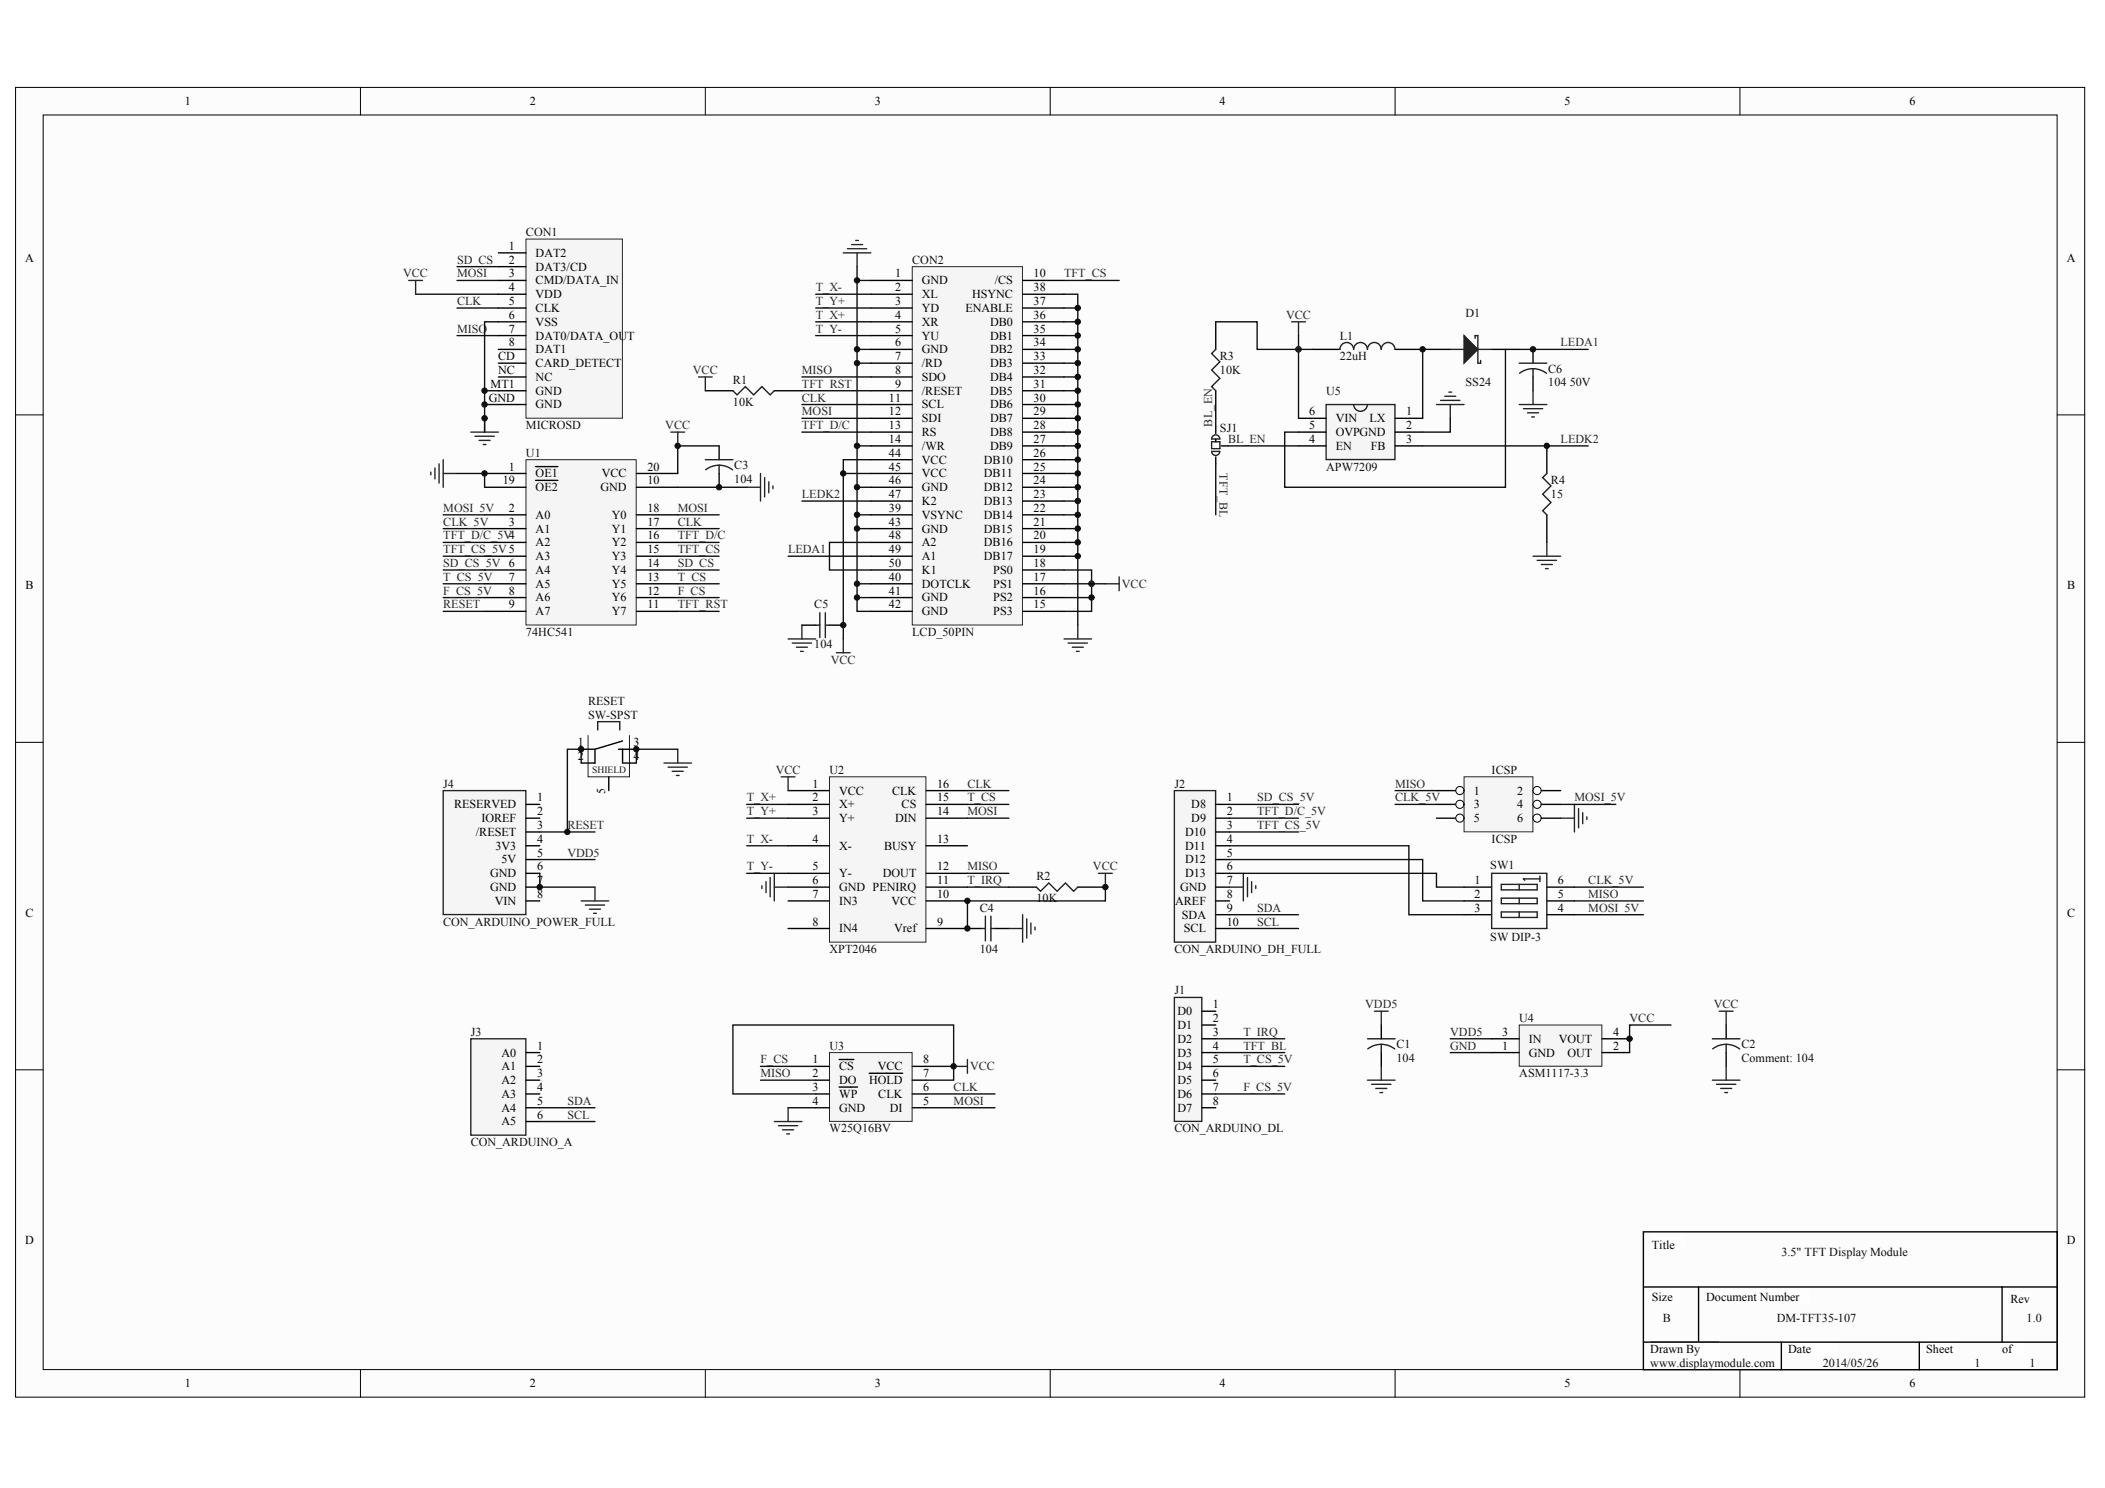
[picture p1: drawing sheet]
<svg xmlns="http://www.w3.org/2000/svg" width="297mm" height="210mm" viewBox="0 0 297 210" stroke-linecap="round" stroke-linejoin="round" font-family="sans-serif">
<g fill="#fcfcfc" stroke="#000" stroke-width=".14">
<path d="M2.2 12.3h292v184.8h-292z"/>
<path d="M6.1 16.2h284.2v177h-284.2z"/>
</g>
<g fill="none" stroke="#000" stroke-width=".14">
<path d="M50.9 12.3v3.9M99.5 12.3v3.9M148.2 12.3v3.9M196.9 12.3v3.9M245.5 12.3v3.9M2.2 58.5h3.9M290.3 58.5h3.9M2.2 104.7h3.9M290.3 104.7h3.9M2.2 150.9h3.9M290.3 150.9h3.9M50.9 193.2v3.9"/>
<path d="M99.5 193.2v3.9M148.2 193.2v3.9M196.9 193.2v3.9M245.5 193.2v3.9"/>
</g>
<g fill="#0e0e0e" stroke="#0e0e0e" stroke-width=".14">
<circle cx="154" cy="82.3" r=".38"/>
<circle cx="183.2" cy="49.3" r=".38"/>
</g>
<path d="M66.4 146.5h7.8v13.6h-7.8z" fill="#f5f5f5" stroke="#262626" stroke-width=".19"/>
<path d="M74.2 148.5h2M74.2 150.4h2M74.2 152.4h2M74.2 154.3h2M74.2 156.3h2M74.2 158.2h2" fill="none" stroke="#000" stroke-width=".19"/>
<path d="M62.5 111.5h11.7v17.5h-11.7z" fill="#f5f5f5" stroke="#262626" stroke-width=".19"/>
<path d="M74.2 117.4h2M74.2 119.3h2M74.2 115.4h2M74.2 113.5h2M74.2 121.3h2M74.2 123.2h2M74.2 125.1h2M74.2 127.1h2" fill="none" stroke="#000" stroke-width=".19"/>
<path d="M165.7 140.7h3.9v17.5h-3.9z" fill="#f5f5f5" stroke="#262626" stroke-width=".19"/>
<path d="M169.6 142.6h2M169.6 144.6h2M169.6 146.5h2M169.6 148.5h2M169.6 150.4h2M169.6 152.4h2M169.6 154.3h2M169.6 156.3h2" fill="none" stroke="#000" stroke-width=".19"/>
<path d="M165.7 111.5h5.8v21.4h-5.8z" fill="#f5f5f5" stroke="#262626" stroke-width=".19"/>
<path d="M171.6 113.5h1.9M171.6 115.4h1.9M171.6 117.4h1.9M171.6 119.3h1.9M171.6 121.3h1.9M171.6 123.2h1.9M171.6 125.1h1.9M171.6 127.1h1.9M171.6 129h1.9M171.6 131h1.9" fill="none" stroke="#000" stroke-width=".19"/>
<path d="M117 109.6h13.7v23.3h-13.7z" fill="#f5f5f5" stroke="#262626" stroke-width=".14"/>
<g fill="none" stroke="#000" stroke-width=".19">
<path d="M111.2 119.3h5.8M111.2 115.4h5.8M111.2 111.5h5.8M111.2 113.5h5.8M130.7 119.3h5.8M130.7 115.4h5.8M130.7 111.5h5.8M130.7 113.5h5.8M111.2 125.1h5.8M111.2 123.2h5.8M111.2 127.1h5.8M111.2 131h5.8"/>
<path d="M130.7 125.1h5.8M130.7 123.2h5.8M130.7 127.1h5.8M130.7 131h5.8"/>
</g>
<path d="M117 148.5h11.7v9.7h-11.7z" fill="#f5f5f5" stroke="#262626" stroke-width=".14"/>
<path d="M115.1 150.4h1.9M115.1 152.4h1.9M115.1 154.3h1.9M115.1 156.3h1.9M118.4 149.5h2.1M118.4 153.3h2.6M122.7 151.4h4.7M128.7 150.4h2M128.7 152.4h2M128.7 154.3h2M128.7 156.3h2" fill="none" stroke="#000" stroke-width=".19"/>
<path d="M214.4 144.6h11.6v5.8h-11.6z" fill="#f5f5f5" stroke="#262626" stroke-width=".14"/>
<path d="M99.5 55.1h3.9M109.3 55.1h3.9M216.3 49.3v1.9M216.3 53.2v1.9M194.9 144.6v1.9M194.9 148.5v1.9M210.5 146.5h3.9M210.5 148.5h3.9M226.1 146.5h3.9M226.1 148.5h3.9M243.6 144.6v1.9M243.6 148.5v1.9" fill="none" stroke="#000" stroke-width=".19"/>
<g fill="none" stroke="#0e0e0e" stroke-width=".19">
<path d="M64.5 37.6h5.8M64.5 39.6h5.8M58.7 41.5h11.6M64.5 43.5h5.8M64.5 47.3h5.8M68.4 55.1h1.9M68.4 57.1h1.9M62.5 72.6h5.9M62.5 74.6h5.9M62.5 76.5h5.9M62.5 78.5h5.9M95.6 72.6h5.9"/>
<path d="M95.6 74.6h5.9M95.6 76.5h5.9M95.6 78.5h5.9M62.5 80.4h5.9M62.5 82.4h5.9M95.6 80.4h5.9M95.6 82.4h5.9M76.2 123.2v1.9h7.8M76.2 121.3h7.8M204.6 146.5h5.9M204.6 148.5h5.9M235.8 144.6h-5.8v3.9"/>
</g>
<g fill="none" stroke="#1c1c1c" stroke-width=".19">
<path d="M103.4 55.1l.6 .6 1.2-1.2 1.1 1.2 1.2-1.2 1.2 1.2 .6-.6M214.4 51.2h3.9M216.3 52a3.1 3.1 0 0 1 1.9 .7M216.3 52a3.1 3.1 0 0 0-1.9 .7M216.3 52v1.2M193 146.5h3.9M194.9 147.3a3.1 3.1 0 0 1 1.9 .7M194.9 147.3a3.1 3.1 0 0 0-1.9 .7M194.9 147.3v1.2M241.6 146.5h3.9M243.6 147.3a3.1 3.1 0 0 1 1.9 .7M243.6 147.3a3.1 3.1 0 0 0-1.9 .7"/>
<path d="M243.6 147.3v1.2"/>
</g>
<g fill="none" stroke="#262626" stroke-width=".19">
<path d="M57.7 39.6h1.9M58.7 39.6v1.9M119 35.7h3.9M119.6 35.1h2.7M120.2 34.5h1.5M120.7 33.9h.4M120.9 35.7v1.9M68.4 59v2M214.4 57.1h3.9M215 57.6h2.7M215.5 58.2h1.6M216.1 58.8h.4"/>
<path d="M216.3 55.1v2M66.4 61h3.9M67 61.5h2.7M67.6 62.1h1.6M68.2 62.7h.4M94.7 61h1.9M95.6 61v1.9M111.2 90.1h3.9M111.8 90.7h2.7M112.4 91.3h1.5M113 91.9h.4M113.2 88.2v1.9"/>
<path d="M150.1 90.1h3.9M150.7 90.7h2.8M151.3 91.3h1.6M151.9 91.9h.4M152.1 88.2v1.9M156 82.4h1.9M157.9 81.4v1.9M93.7 107.6h3.9M94.3 108.2h2.7M94.9 108.8h1.5M95.4 109.4h.4M95.6 105.7v1.9"/>
<path d="M82 127.1h3.9M82.6 127.7h2.7M83.2 128.3h1.5M83.8 128.8h.4M84 125.1v2M193 152.4h3.9M193.6 153h2.7M193.9 142.6h2M194.1 153.5h1.6M194.7 154.1h.4M194.9 142.6v2M194.9 150.4v2"/>
<path d="M241.6 152.4h3.9M242.2 153h2.7M242.6 142.6h2M242.8 153.5h1.6M243.4 154.1h.4M243.6 142.6v2M243.6 150.4v2"/>
</g>
<path d="M74.2 64.8h15.6v23.4h-15.6z" fill="#f5f5f5" stroke="#262626" stroke-width=".14"/>
<g fill="none" stroke="#000" stroke-width=".19">
<path d="M68.4 66.8h5.8M68.4 72.6h5.8M68.4 74.6h5.8M68.4 76.5h5.8M68.4 78.5h5.8M68.4 68.7h5.8M75.6 65.8h3.1M75.6 67.8h3.1M89.8 66.8h5.8M89.8 72.6h5.8M89.8 74.6h5.8M89.8 76.5h5.8"/>
<path d="M89.8 78.5h5.8M89.8 68.7h5.8M101.5 62.9v1.9M101.5 66.8v1.9M68.4 80.4h5.8M68.4 82.4h5.8M68.4 84.3h5.8M68.4 86.2h5.8M89.8 80.4h5.8M89.8 82.4h5.8M89.8 84.3h5.8M89.8 86.2h5.8"/>
<path d="M136.5 131h2M140.4 131h2M142.4 125.1h3.8M152.1 125.1h3.9"/>
</g>
<g fill="none" stroke="#262626" stroke-width=".19">
<path d="M60.8 66.6v.4M61.4 66v1.6M62 65.4v2.8M62.5 64.8v3.9M62.5 66.8h2M105.4 68.7h1.9M107.3 66.8v3.9M107.9 67.4v2.7M108.5 68v1.5M109.1 68.5v.4M216.3 78.5h3.9M216.9 79h2.7"/>
<path d="M217.5 79.6h1.6M218.3 76.5v2M218.1 80.2h.4M110.2 109.6h2M111.2 109.6v1.9M107.5 124.9v.4M108.1 124.4v1.5M108.7 123.8v2.7M109.3 123.2v3.9M109.3 125.1h1.9M142.4 131h1.9M144.3 129v3.9"/>
<path d="M144.9 129.6v2.7M145.5 130.2v1.6M146.1 130.8v.4M155 123.2h2M156 123.2v1.9M109.3 158.2h3.9M109.8 158.8h2.8M110.4 159.4h1.6M111 160h.4M111.2 156.3v1.9M134.6 150.4h1.9M136.5 149.5v1.9"/>
</g>
<g fill="none" stroke="#0e0e0e" stroke-width=".19">
<path d="M64.5 66.8h3.9v1.9M101.5 62.9h-5.9v3.9M62.5 84.3h5.9M95.6 84.3h5.9M105.4 115.4h5.8M105.4 113.5h5.8M105.4 119.3h5.8M136.5 115.4h5.9M136.5 113.5h5.9M136.5 111.5h5.9M173.5 117.4h9.7M173.5 115.4h9.7"/>
<path d="M173.5 113.5h9.7M105.4 123.2h5.8M136.5 123.2h5.9M136.5 125.1h5.9M173.5 129h9.7M173.5 131h9.7M76.2 158.2h7.8M76.2 156.3h7.8M107.3 150.4h7.8M107.3 152.4h7.8M111.2 156.3h3.9M130.7 156.3h9.7"/>
<path d="M130.7 150.4h3.9M130.7 154.3h9.7M171.6 150.4h9.7M171.6 154.3h9.7"/>
</g>
<path d="M99.5 64.8h3.9M101.5 65.6a3.1 3.1 0 0 1 1.9 .7M101.5 65.6a3.1 3.1 0 0 0-1.9 .7M101.5 65.6v1.2M138.5 131h.5M139 129.2v3.5M139.8 131h.6M139.8 129.2v3.5M146.2 125.1l.6 .6 1.2-1.1 1.2 1.1 1.1-1.1 1.2 1.1 .6-.6" fill="none" stroke="#1c1c1c" stroke-width=".19"/>
<path d="M206.6 109.6h9.7v7.7h-9.7z" fill="#f5f5f5" stroke="#262626" stroke-width=".14"/>
<path d="M202.7 111.5h3.9" fill="none" stroke="#000" stroke-width=".19"/>
<circle cx="206" cy="111.5" r=".57" fill="#fcfcfc" stroke="#000" stroke-width=".14"/>
<path d="M216.3 111.5h3.9" fill="none" stroke="#000" stroke-width=".19"/>
<circle cx="216.9" cy="111.5" r=".57" fill="#fcfcfc" stroke="#000" stroke-width=".14"/>
<path d="M202.7 113.5h3.9" fill="none" stroke="#000" stroke-width=".19"/>
<circle cx="206" cy="113.5" r=".57" fill="#fcfcfc" stroke="#000" stroke-width=".14"/>
<path d="M216.3 113.5h3.9" fill="none" stroke="#000" stroke-width=".19"/>
<circle cx="216.9" cy="113.5" r=".57" fill="#fcfcfc" stroke="#000" stroke-width=".14"/>
<path d="M202.7 115.4h3.9" fill="none" stroke="#000" stroke-width=".19"/>
<circle cx="206" cy="115.4" r=".57" fill="#fcfcfc" stroke="#000" stroke-width=".14"/>
<path d="M216.3 115.4h3.9" fill="none" stroke="#000" stroke-width=".19"/>
<circle cx="216.9" cy="115.4" r=".57" fill="#fcfcfc" stroke="#000" stroke-width=".14"/>
<path d="M62.5 86.2h5.9M95.6 86.2h5.9M76.2 117.4h7.8M222.2 125.1h9.7M222.2 127.1h9.7M222.2 129h9.7M171.6 146.5h9.7" fill="none" stroke="#0e0e0e" stroke-width=".19"/>
<path d="M218.3 62.9v3.9M218.3 72.6v3.9M113.2 88.2h1.9M117 88.2h2M82 105.7h2M84 105.7v1.9h-2M85.9 109.6v1.9M87.3 105.7h2.5M87.8 105.7v1.9h2M87.8 104.5l-3.8 1.2" fill="none" stroke="#000" stroke-width=".19"/>
<path d="M218.3 66.8l-.6 .6 1.2 1.1-1.2 1.2 1.2 1.2-1.2 1.1 .6 .6M115.1 88.2h.6M115.7 86.4v3.5M116.5 88.2h.5M116.5 86.4v3.5M84.3 103v-1.2h3.2v1.2" fill="none" stroke="#1c1c1c" stroke-width=".19"/>
<path d="M118 92.1h2M119 90.1v2" fill="none" stroke="#262626" stroke-width=".19"/>
<path d="M83 103.7v5.9h5.8v-5.9" fill="none" stroke="#1c1c1c" stroke-width=".14"/>
<path d="M74.2 33.7h13.6v25.3h-13.6z" fill="#f5f5f5" stroke="#262626" stroke-width=".14"/>
<g fill="none" stroke="#000" stroke-width=".19">
<path d="M70.3 35.7h3.9M70.3 37.6h3.9M70.3 39.6h3.9M70.3 41.5h3.9M70.3 43.5h3.9M70.3 45.4h3.9M70.3 47.3h3.9M70.3 49.3h3.9M70.3 51.2h3.9M70.3 55.1h3.9M70.3 53.2h3.9M70.3 57.1h3.9"/>
<path d="M206.6 125.1h3.9M206.6 127.1h3.9M206.6 129h3.9M218.3 125.1h3.9M218.3 127.1h3.9M218.3 129h3.9"/>
</g>
<path d="M98.6 53.2h1.9M99.5 53.2v1.9M220.2 115.4h2M222.2 113.5v3.9M222.8 114.1v2.7M223.3 114.6v1.6M223.9 115.2v.4M173.5 125.1h1.9M175.4 123.2v3.9M176 123.8v2.7M176.6 124.4v1.5M177.2 124.9v.4" fill="none" stroke="#262626" stroke-width=".19"/>
<path d="M210.5 123.2h7.8v7.8h-7.8zM211.9 124.8h5v.7h-5zM211.9 126.7h5v.8h-5zM211.9 128.6h5v.8h-5zM214.4 124.8v.7M214.4 126.7v.8M214.4 128.6v.8M217.3 124h-2.3l.2 .2M217.3 123.6v.8" fill="none" stroke="#1c1c1c" stroke-width=".19"/>
<g fill="none" stroke="#0e0e0e" stroke-width=".19">
<path d="M150.1 39.6h7.8M113.2 53.2h9.7M113.2 57.1h9.7M113.2 59h9.7M113.2 55.1h9.7M120.9 49.3h2M120.9 51.2h2M150.1 41.5h2v46.7M150.1 49.3h2M150.1 51.2h2M150.1 53.2h2M150.1 57.1h2"/>
<path d="M150.1 59h2M150.1 55.1h2M150.1 43.5h2M150.1 45.4h2M150.1 47.3h2M113.2 61h9.7M113.2 70.7h9.7M119 66.8h3.9M120.9 68.7h2M120.9 74.6h2M120.9 62.9h2M120.9 72.6h2"/>
<path d="M122.9 64.8h-3.9v25.3M150.1 68.7h2M150.1 74.6h2M150.1 62.9h2M150.1 72.6h2M150.1 61h2M150.1 66.8h2M150.1 70.7h2M150.1 64.8h2M150.1 76.5h2M150.1 78.5h2M120.9 84.3h2"/>
<path d="M120.9 82.4h2M150.1 80.4h3.9v5.8h-3.9M150.1 84.3h3.9M196.9 111.5h5.8"/>
</g>
<path d="M187.1 57.1h9.7v7.7h-9.7z" fill="#f5f5f5" stroke="#262626" stroke-width=".19"/>
<g fill="none" stroke="#000" stroke-width=".19">
<path d="M171.6 45.4v3.9M171.6 55.1v3.9M183.2 59h3.9M185.2 49.3h3.9M196.9 59h3.9M196.9 49.3h7.7M210.5 49.3h3.9M171.6 60.2v1M171.6 61.9v.4M171.6 64.5v.9M172.3 62.9h1M183.2 61h3.9"/>
<path d="M183.2 62.9h3.9M196.9 61h3.9M196.9 62.9h3.9"/>
</g>
<path d="M171.6 49.3l-.6 .6 1.1 1.1-1.1 1.2 1.1 1.2-1.1 1.1 .6 .6M191 49.3a.96 .96 0 0 0-1-1 .96 .96 0 0 0-.9 1M192.9 57.1a.96 .96 0 0 1-.9 .9 .96 .96 0 0 1-1-.9M192.9 49.3a.96 .96 0 0 0-.9-1 .96 .96 0 0 0-1 1M196.8 49.3a.97 .97 0 0 0-.9-1 .97 .97 0 0 0-1 1 .96 .96 0 0 0-1-1 .96 .96 0 0 0-.9 1M204.6 49.3h2M208.2 47.7v-.4h.3v3.9h.4v-.4M208.5 49.3h2M171 62.3h1.1v1h-1.1zM172.1 61.9a.57 .57 0 0 0-.6-.6 .57 .57 0 0 0-.5 .6h1.1M172.1 63.7a.57 .57 0 0 1-.6 .5 .57 .57 0 0 1-.5-.5h1.1" fill="none" stroke="#1c1c1c" stroke-width=".19"/>
<path d="M182.3 45.4h1.9M183.2 45.4v1.9M202.7 57.1h3.9M203.3 56.5h2.7M203.9 55.9h1.5M204.5 55.3h.3M204.6 57.1v1.9" fill="none" stroke="#262626" stroke-width=".19"/>
<path d="M171.6 59v1.2M183.2 47.3v11.7M200.8 49.3v9.7M204.6 59v2h-3.8M212.4 49.3v19.4h-31.1v-7.7h1.9M214.4 49.3h9.7M171.6 65.4v7.2M200.8 62.9h23.3M171.6 148.5h9.7" fill="none" stroke="#0e0e0e" stroke-width=".19"/>
<path d="M206.6 47.3l1.9 2-1.9 1.9z" fill="#1c1c1c" stroke="#1c1c1c" stroke-width=".19"/>
<g fill="#262626" stroke="#262626" stroke-width=".14">
<circle cx="154" cy="82.3" r=".38"/>
<circle cx="183.2" cy="49.3" r=".38"/>
</g>
<path d="M128.7 37.6h15.6v50.6h-15.6z" fill="#f5f5f5" stroke="#262626" stroke-width=".14"/>
<g fill="none" stroke="#000" stroke-width=".19">
<path d="M122.9 39.6h5.8M144.3 39.6h5.8M122.9 47.3h5.8M122.9 45.4h5.8M122.9 43.5h5.8M122.9 41.5h5.8M122.9 49.3h5.8M122.9 51.2h5.8M122.9 53.2h5.8M122.9 55.1h5.8M122.9 57.1h5.8M122.9 59h5.8"/>
<path d="M144.3 47.3h5.8M144.3 45.4h5.8M144.3 43.5h5.8M144.3 41.5h5.8M144.3 49.3h5.8M144.3 51.2h5.8M144.3 53.2h5.8M144.3 55.1h5.8M144.3 57.1h5.8M144.3 59h5.8M122.9 61h5.8M122.9 62.9h5.8"/>
<path d="M122.9 78.5h5.8M122.9 76.5h5.8M122.9 74.6h5.8M122.9 72.6h5.8M122.9 70.7h5.8M122.9 68.7h5.8M122.9 66.8h5.8M122.9 64.8h5.8M144.3 61h5.8M144.3 62.9h5.8M144.3 78.5h5.8M144.3 76.5h5.8"/>
<path d="M144.3 74.6h5.8M144.3 72.6h5.8M144.3 70.7h5.8M144.3 68.7h5.8M144.3 66.8h5.8M144.3 64.8h5.8M122.9 86.2h5.8M122.9 84.3h5.8M122.9 82.4h5.8M122.9 80.4h5.8M144.3 86.2h5.8M144.3 84.3h5.8"/>
<path d="M144.3 82.4h5.8M144.3 80.4h5.8M231.9 173.8h58.4v19.4h-58.4zM231.9 181.5h58.4M231.9 189.3h58.4M239.7 181.5v7.8M251.4 189.3v3.9M270.8 189.3v3.9M282.5 181.5v7.8"/>
</g>
<g fill="none" stroke="#0e0e0e" stroke-width=".19">
<path d="M120.9 37.6v48.6h2M120.9 39.6h2M70.3 45.4h-1.9v15.6M115.1 41.5h7.8M115.1 43.5h7.8M115.1 45.4h7.8M115.1 47.3h7.8M171.6 45.4h5.8v3.9h7.8M95.6 68.7h9.8M111.2 78.5h11.7M122.9 76.5h-5.9v3.9h5.9M173.3 62.9h9.9"/>
<path d="M150.1 82.4h5.9M82 107.6v-1.9h-1.9v11.7M95.6 105.7h-5.8v1.9M173.5 119.3h25.3v9.7h7.8M196.9 113.5h5.8M220.2 113.5h7.8M156 125.1v2h-19.5v3.9M173.5 123.2h29.2v1.9h3.9M173.5 121.3h27.3v5.8h5.8M130.7 152.4h3.9v-7.8h-31.2v9.7h11.7"/>
</g>
<g fill="#fefefe" stroke="#fefefe" stroke-width=".14">
<path d="M233.1 174.6h4.6v1.6h-4.6z"/>
<path d="M233.1 181.9h3.9v2h-3.9z"/>
<path d="M240.8 182h14.5v1.9h-14.5z"/>
<path d="M283.7 182.3h3v1.6h-3z"/>
<path d="M252.3 189.3h6.8v2h-6.8z"/>
<path d="M271.8 189.3h4.5v2h-4.5z"/>
<path d="M282.5 189.4h3.1v1.9h-3.1z"/>
<path d="M232.9 189.3h9.7v3.3h-9.7z"/>
</g>
<g fill="#0e0e0e" stroke="#0e0e0e" stroke-width=".14">
<circle cx="68.4" cy="66.8" r=".38"/>
<circle cx="68.4" cy="59" r=".38"/>
<circle cx="68.4" cy="57.1" r=".38"/>
<circle cx="68.4" cy="55.1" r=".38"/>
<circle cx="76.2" cy="125.1" r=".38"/>
<circle cx="80.1" cy="117.4" r=".38"/>
<circle cx="82" cy="105.7" r=".38"/>
<circle cx="89.8" cy="105.7" r=".38"/>
<circle cx="95.6" cy="62.9" r=".38"/>
<circle cx="101.5" cy="68.7" r=".38"/>
<circle cx="119" cy="88.2" r=".38"/>
<circle cx="119" cy="66.8" r=".38"/>
<circle cx="120.9" cy="84.3" r=".38"/>
<circle cx="120.9" cy="82.3" r=".38"/>
<circle cx="120.9" cy="74.6" r=".38"/>
<circle cx="120.9" cy="72.6" r=".38"/>
<circle cx="120.9" cy="68.7" r=".38"/>
<circle cx="120.9" cy="62.9" r=".38"/>
<circle cx="120.9" cy="51.2" r=".38"/>
<circle cx="120.9" cy="49.3" r=".38"/>
<circle cx="120.9" cy="39.6" r=".38"/>
<circle cx="134.6" cy="150.4" r=".38"/>
<circle cx="136.5" cy="131" r=".38"/>
<circle cx="136.5" cy="127.1" r=".38"/>
<circle cx="152.1" cy="78.5" r=".38"/>
<circle cx="152.1" cy="76.5" r=".38"/>
<circle cx="152.1" cy="74.6" r=".38"/>
<circle cx="152.1" cy="72.6" r=".38"/>
<circle cx="152.1" cy="70.7" r=".38"/>
<circle cx="152.1" cy="68.7" r=".38"/>
<circle cx="152.1" cy="66.8" r=".38"/>
<circle cx="152.1" cy="64.8" r=".38"/>
<circle cx="152.1" cy="62.9" r=".38"/>
<circle cx="152.1" cy="60.9" r=".38"/>
<circle cx="152.1" cy="59" r=".38"/>
<circle cx="152.1" cy="57.1" r=".38"/>
<circle cx="152.1" cy="55.1" r=".38"/>
<circle cx="152.1" cy="53.2" r=".38"/>
<circle cx="152.1" cy="51.2" r=".38"/>
<circle cx="152.1" cy="49.3" r=".38"/>
<circle cx="152.1" cy="47.3" r=".38"/>
<circle cx="152.1" cy="45.4" r=".38"/>
<circle cx="152.1" cy="43.4" r=".38"/>
<circle cx="154" cy="84.3" r=".38"/>
<circle cx="156" cy="125.1" r=".38"/>
<circle cx="200.7" cy="49.3" r=".38"/>
<circle cx="216.3" cy="49.3" r=".38"/>
<circle cx="218.3" cy="62.9" r=".38"/>
<circle cx="229.9" cy="146.5" r=".38"/>
</g>
<g font-size="1.7">
<text x="26.1" y="14.8">1</text>
<text x="74.8" y="14.8">2</text>
<text x="123.4" y="14.8">3</text>
<text x="172.1" y="14.8">4</text>
<text x="220.8" y="14.8">5</text>
<text x="269.4" y="14.8">6</text>
<text x="71.8" y="35.3">1</text>
<text x="3.5" y="36.9">A</text>
<text x="71.8" y="37.2">2</text>
<text x="71.8" y="39.1">3</text>
<text x="71.8" y="41.1">4</text>
<text x="75.6" y="36.2">DAT2</text>
<text x="75.6" y="38.2">DAT3/CD</text>
<text x="75.6" y="40.1">CMD/DATA_IN</text>
<text x="126.3" y="41.1">2</text>
<text x="126.3" y="39.1">1</text>
<text x="130.1" y="40.1">GND</text>
<text x="140.4" y="40.1">/CS</text>
<text x="145.9" y="39.1">10</text>
<text x="145.9" y="41.1">38</text>
<text x="291.6" y="36.9">A</text>
<text x="71.8" y="43">5</text>
<text x="71.8" y="45">6</text>
<text x="71.8" y="46.9">7</text>
<text x="75.6" y="42.1">VDD</text>
<text x="75.6" y="44">CLK</text>
<text x="75.6" y="45.9">VSS</text>
<text x="75.6" y="47.9">DAT0/DATA_OUT</text>
<text x="126.3" y="46.9">5</text>
<text x="126.3" y="45">4</text>
<text x="126.3" y="43">3</text>
<text x="130.1" y="47.9">YU</text>
<text x="130.1" y="45.9">XR</text>
<text x="130.1" y="44">YD</text>
<text x="130.1" y="42.1">XL</text>
<text x="136.2" y="44">ENABLE</text>
<text x="137.2" y="42.1">HSYNC</text>
<text x="139.7" y="47.9">DB1</text>
<text x="139.7" y="45.9">DB0</text>
<text x="145.9" y="46.9">35</text>
<text x="145.9" y="45">36</text>
<text x="145.9" y="43">37</text>
<text x="70.3" y="50.8">CD</text>
<text x="70.3" y="52.8">NC</text>
<text x="71.8" y="48.9">8</text>
<text x="75.6" y="49.8">DAT1</text>
<text x="75.6" y="51.8">CARD_DETECT</text>
<text x="75.6" y="53.7">NC</text>
<text x="126.3" y="48.9">6</text>
<text x="126.3" y="50.8">7</text>
<text x="126.3" y="52.8">8</text>
<text x="130.1" y="49.8">GND</text>
<text x="130.1" y="51.8">/RD</text>
<text x="130.1" y="53.7">SDO</text>
<text x="139.7" y="53.7">DB4</text>
<text x="139.7" y="51.8">DB3</text>
<text x="139.7" y="49.8">DB2</text>
<text x="145.9" y="52.8">32</text>
<text x="145.9" y="50.8">33</text>
<text x="145.9" y="48.9">34</text>
<text x="69" y="56.6">GND</text>
<text x="69.2" y="54.7">MT1</text>
<text x="75.6" y="55.7">GND</text>
<text x="75.6" y="57.6">GND</text>
<text x="125.4" y="56.6">11</text>
<text x="125.4" y="58.6">12</text>
<text x="126.3" y="54.7">9</text>
<text x="130.1" y="55.7">/RESET</text>
<text x="130.1" y="57.6">SCL</text>
<text x="130.1" y="59.6">SDI</text>
<text x="139.7" y="59.6">DB7</text>
<text x="139.7" y="57.6">DB6</text>
<text x="139.7" y="55.7">DB5</text>
<text x="145.9" y="58.6">29</text>
<text x="145.9" y="56.6">30</text>
<text x="145.9" y="54.7">31</text>
<text x="184.7" y="58.6">6</text>
<text x="188.5" y="59.6">VIN</text>
<text x="193.2" y="59.6">LX</text>
<text x="198.4" y="58.6">1</text>
<text x="125.4" y="60.5">13</text>
<text x="125.4" y="62.5">14</text>
<text x="125.4" y="64.4">44</text>
<text x="130.1" y="61.5">RS</text>
<text x="130.1" y="63.5">/WR</text>
<text x="130.1" y="65.4">VCC</text>
<text x="138.8" y="65.4">DB10</text>
<text x="139.7" y="63.5">DB9</text>
<text x="139.7" y="61.5">DB8</text>
<text x="145.9" y="64.4">26</text>
<text x="145.9" y="62.5">27</text>
<text x="145.9" y="60.5">28</text>
<text x="184.7" y="62.5">4</text>
<text x="184.7" y="60.5">5</text>
<text x="188.5" y="63.5">EN</text>
<text x="188.5" y="61.5">OVPGND</text>
<text x="193.4" y="63.5">FB</text>
<text x="198.4" y="60.5">2</text>
<text x="198.4" y="62.5">3</text>
<text x="70.9" y="68.3">19</text>
<text x="71.8" y="66.4">1</text>
<text x="75.6" y="67.3">OE1</text>
<text x="75.6" y="69.3">OE2</text>
<text x="84.8" y="69.3">GND</text>
<text x="84.9" y="67.3">VCC</text>
<text x="91.4" y="68.3">10</text>
<text x="91.4" y="66.4">20</text>
<text x="125.4" y="66.4">45</text>
<text x="125.4" y="68.3">46</text>
<text x="125.4" y="70.3">47</text>
<text x="130.1" y="67.3">VCC</text>
<text x="130.1" y="69.3">GND</text>
<text x="130.1" y="71.2">K2</text>
<text x="138.8" y="71.2">DB13</text>
<text x="138.8" y="69.3">DB12</text>
<text x="138.8" y="67.3">DB11</text>
<text x="145.9" y="70.3">23</text>
<text x="145.9" y="68.3">24</text>
<text x="145.9" y="66.4">25</text>
<text x="71.8" y="72.2">2</text>
<text x="71.8" y="74.2">3</text>
<text x="75.6" y="73.2">A0</text>
<text x="75.6" y="75.1">A1</text>
<text x="75.6" y="77.1">A2</text>
<text x="86.4" y="77.1">Y2</text>
<text x="86.4" y="75.1">Y1</text>
<text x="86.4" y="73.2">Y0</text>
<text x="91.4" y="76.1">16</text>
<text x="91.4" y="74.2">17</text>
<text x="91.4" y="72.2">18</text>
<text x="125.4" y="72.2">39</text>
<text x="125.4" y="74.2">43</text>
<text x="125.4" y="76.1">48</text>
<text x="130.1" y="73.2">VSYNC</text>
<text x="130.1" y="75.1">GND</text>
<text x="130.1" y="77.1">A2</text>
<text x="138.8" y="77.1">DB16</text>
<text x="138.8" y="75.1">DB15</text>
<text x="138.8" y="73.2">DB14</text>
<text x="145.9" y="76.1">20</text>
<text x="145.9" y="74.2">21</text>
<text x="145.9" y="72.2">22</text>
<text x="3.6" y="83.1">B</text>
<text x="71.8" y="81.9">7</text>
<text x="71.8" y="83.9">8</text>
<text x="75.6" y="79">A3</text>
<text x="75.6" y="81">A4</text>
<text x="75.6" y="82.9">A5</text>
<text x="86.4" y="82.9">Y5</text>
<text x="86.4" y="81">Y4</text>
<text x="86.4" y="79">Y3</text>
<text x="91.4" y="83.9">12</text>
<text x="91.4" y="81.9">13</text>
<text x="91.4" y="80">14</text>
<text x="91.4" y="78">15</text>
<text x="125.4" y="81.9">40</text>
<text x="125.4" y="83.9">41</text>
<text x="125.4" y="78">49</text>
<text x="125.4" y="80">50</text>
<text x="130.1" y="82.9">DOTCLK</text>
<text x="130.1" y="79">A1</text>
<text x="130.1" y="81">K1</text>
<text x="138.8" y="79">DB17</text>
<text x="140.2" y="82.9">PS1</text>
<text x="140.2" y="81">PS0</text>
<text x="145.9" y="83.9">16</text>
<text x="145.9" y="81.9">17</text>
<text x="145.9" y="80">18</text>
<text x="145.9" y="78">19</text>
<text x="291.7" y="83.1">B</text>
<text x="71.8" y="85.8">9</text>
<text x="75.6" y="84.8">A6</text>
<text x="75.6" y="86.8">A7</text>
<text x="86.4" y="86.8">Y7</text>
<text x="86.4" y="84.8">Y6</text>
<text x="91.4" y="85.8">11</text>
<text x="125.4" y="85.8">42</text>
<text x="130.1" y="84.8">GND</text>
<text x="130.1" y="86.8">GND</text>
<text x="140.2" y="86.8">PS3</text>
<text x="140.2" y="84.8">PS2</text>
<text x="145.9" y="85.8">15</text>
<text x="81.5" y="105.3">1</text>
<text x="81.5" y="107.2">2</text>
<text x="89.4" y="105.3">3</text>
<text x="89.4" y="107.2">4</text>
<text x="75.8" y="113.1">1</text>
<text x="85.4" y="112" transform="rotate(-90 85.4 112)">5</text>
<text x="114.6" y="111.1">1</text>
<text x="114.6" y="113.1">2</text>
<text x="118.4" y="112.1">VCC</text>
<text x="125.9" y="112.1">CLK</text>
<text x="132.2" y="113.1">15</text>
<text x="132.2" y="111.1">16</text>
<text x="173.1" y="113.1">1</text>
<text x="208" y="112.1">1</text>
<text x="214.1" y="112.1">2</text>
<text x="64.1" y="114">RESERVED</text>
<text x="67.2" y="117.9">/RESET</text>
<text x="67.9" y="116">IOREF</text>
<text x="69.9" y="119.9">3V3</text>
<text x="75.8" y="116.9">3</text>
<text x="75.8" y="118.9">4</text>
<text x="75.8" y="115">2</text>
<text x="114.6" y="118.9">4</text>
<text x="114.6" y="115">3</text>
<text x="118.4" y="119.9">X-</text>
<text x="118.4" y="116">Y+</text>
<text x="118.4" y="114">X+</text>
<text x="124.8" y="119.9">BUSY</text>
<text x="126.3" y="116">DIN</text>
<text x="127.2" y="114">CS</text>
<text x="132.2" y="115">14</text>
<text x="132.2" y="118.9">13</text>
<text x="167.2" y="117.9">D10</text>
<text x="167.2" y="119.9">D11</text>
<text x="168.1" y="114">D8</text>
<text x="168.1" y="116">D9</text>
<text x="173.1" y="115">2</text>
<text x="173.1" y="116.9">3</text>
<text x="173.1" y="118.9">4</text>
<text x="208" y="114">3</text>
<text x="208" y="116">5</text>
<text x="214.1" y="114">4</text>
<text x="214.1" y="116">6</text>
<text x="69.2" y="123.7">GND</text>
<text x="69.2" y="125.7">GND</text>
<text x="70.8" y="121.8">5V</text>
<text x="75.8" y="120.8">5</text>
<text x="75.8" y="122.8">6</text>
<text x="75.8" y="124.7">7</text>
<text x="114.6" y="124.7">6</text>
<text x="114.6" y="122.8">5</text>
<text x="118.4" y="125.7">GND PENIRQ</text>
<text x="118.4" y="123.7">Y-</text>
<text x="124.6" y="123.7">DOUT</text>
<text x="132.2" y="124.7">11</text>
<text x="132.2" y="122.8">12</text>
<text x="166.5" y="125.7">GND</text>
<text x="167.2" y="121.8">D12</text>
<text x="167.2" y="123.7">D13</text>
<text x="173.1" y="120.8">5</text>
<text x="173.1" y="122.8">6</text>
<text x="173.1" y="124.7">7</text>
<text x="208.1" y="124.7">1</text>
<text x="219.8" y="124.7">6</text>
<text x="3.6" y="129.3">C</text>
<text x="69.8" y="127.6">VIN</text>
<text x="75.8" y="126.7">8</text>
<text x="114.6" y="126.7">7</text>
<text x="114.6" y="130.6">8</text>
<text x="118.4" y="127.6">IN3</text>
<text x="118.4" y="131.5">IN4</text>
<text x="125.8" y="127.6">VCC</text>
<text x="126.2" y="131.5">Vref</text>
<text x="132.2" y="126.7">10</text>
<text x="132.2" y="130.6">9</text>
<text x="165.8" y="127.6">AREF</text>
<text x="166.8" y="129.6">SDA</text>
<text x="167.1" y="131.5">SCL</text>
<text x="173.1" y="126.7">8</text>
<text x="173.1" y="128.6">9</text>
<text x="173.1" y="130.6">10</text>
<text x="208.1" y="126.7">2</text>
<text x="208.1" y="128.6">3</text>
<text x="219.8" y="126.7">5</text>
<text x="219.8" y="128.6">4</text>
<text x="291.7" y="129.3">C</text>
<text x="166.2" y="143.2">D0</text>
<text x="171.2" y="142.2">1</text>
<text x="70.8" y="149">A0</text>
<text x="75.8" y="148.1">1</text>
<text x="166.2" y="145.1">D1</text>
<text x="166.2" y="147.1">D2</text>
<text x="166.2" y="149">D3</text>
<text x="171.2" y="144.2">2</text>
<text x="171.2" y="146.1">3</text>
<text x="171.2" y="148.1">4</text>
<text x="212" y="146.1">3</text>
<text x="212" y="148.1">1</text>
<text x="215.7" y="147.1">IN</text>
<text x="215.7" y="149">GND</text>
<text x="220" y="147.1">VOUT</text>
<text x="221.2" y="149">OUT</text>
<text x="227.6" y="148.1">2</text>
<text x="227.6" y="146.1">4</text>
<text x="70.8" y="151">A1</text>
<text x="70.8" y="152.9">A2</text>
<text x="70.8" y="154.9">A3</text>
<text x="75.8" y="150">2</text>
<text x="75.8" y="152">3</text>
<text x="75.8" y="153.9">4</text>
<text x="75.8" y="155.8">5</text>
<text x="114.6" y="150">1</text>
<text x="114.6" y="152">2</text>
<text x="114.6" y="153.9">3</text>
<text x="114.6" y="155.8">4</text>
<text x="118.4" y="151">CS</text>
<text x="118.4" y="152.9">DO</text>
<text x="118.4" y="154.9">WP</text>
<text x="122.7" y="152.9">HOLD</text>
<text x="123.9" y="151">VCC</text>
<text x="123.9" y="154.9">CLK</text>
<text x="130.3" y="155.8">5</text>
<text x="130.3" y="153.9">6</text>
<text x="130.3" y="152">7</text>
<text x="130.3" y="150">8</text>
<text x="166.2" y="151">D4</text>
<text x="166.2" y="152.9">D5</text>
<text x="166.2" y="154.9">D6</text>
<text x="171.2" y="150">5</text>
<text x="171.2" y="152">6</text>
<text x="171.2" y="153.9">7</text>
<text x="171.2" y="155.8">8</text>
<text x="70.8" y="156.8">A4</text>
<text x="70.8" y="158.8">A5</text>
<text x="75.8" y="157.8">6</text>
<text x="118.4" y="156.8">GND</text>
<text x="125.6" y="156.8">DI</text>
<text x="166.2" y="156.8">D7</text>
<text x="3.5" y="175.5">D</text>
<text x="233.1" y="176.1">Title</text>
<text x="291.6" y="175.5">D</text>
<text x="233.1" y="183.5">Size</text>
<text x="240.8" y="183.5">Document Number</text>
<text x="283.7" y="183.8">Rev</text>
<text x="232.9" y="190.9">Drawn By</text>
<text x="252.3" y="190.9">Date</text>
<text x="271.8" y="190.9">Sheet</text>
<text x="282.5" y="190.9">of</text>
<text x="26.1" y="195.7">1</text>
<text x="74.8" y="195.7">2</text>
<text x="123.4" y="195.7">3</text>
<text x="172.1" y="195.7">4</text>
<text x="220.8" y="195.7">5</text>
<text x="269.4" y="195.7">6</text>
</g>
<g font-size="1.7" fill="#0e0e0e">
<text x="74.2" y="33.3">CON1</text>
<text x="128.7" y="37.2">CON2</text>
<text x="189.1" y="47.9">L1</text>
<text x="206.8" y="44.8">D1</text>
<text x="172.1" y="50.8">R3</text>
<text x="172.1" y="52.8">10K</text>
<text x="189.1" y="50.8">22uH</text>
<text x="218.5" y="52.6">C6</text>
<text x="103.4" y="54.1">R1</text>
<text x="103.4" y="57.2">10K</text>
<text x="187.1" y="55.7">U5</text>
<text x="206.8" y="54.5">SS24</text>
<text x="218.5" y="54.5">104 50V</text>
<text x="74.2" y="64.4">U1</text>
<text x="74.2" y="60.5">MICROSD</text>
<text x="172.1" y="60.9">SJ1</text>
<text x="103.6" y="66.2">C3</text>
<text x="103.6" y="68.1">104</text>
<text x="187.1" y="66.4">APW7209</text>
<text x="218.9" y="68.3">R4</text>
<text x="218.9" y="70.3">15</text>
<text x="74.2" y="89.7">74HC541</text>
<text x="114.9" y="85.8">C5</text>
<text x="128.7" y="89.7">LCD_50PIN</text>
<text x="114.9" y="91.5">104</text>
<text x="83" y="99.4">RESET</text>
<text x="83" y="101.4">SW-SPST</text>
<text x="62.5" y="111.1">J4</text>
<text x="117" y="109.2">U2</text>
<text x="165.7" y="111.1">J2</text>
<text x="210.5" y="109.2">ICSP</text>
<text x="210.5" y="118.9">ICSP</text>
<text x="146.2" y="124.1">R2</text>
<text x="210.3" y="122.6">SW1</text>
<text x="62.5" y="130.6">CON_ARDUINO_POWER_FULL</text>
<text x="138.3" y="128.6">C4</text>
<text x="146.2" y="127.3">10K</text>
<text x="117" y="134.4">XPT2046</text>
<text x="138.3" y="134.4">104</text>
<text x="165.7" y="134.4">CON_ARDUINO_DH_FULL</text>
<text x="210.3" y="132.7">SW DIP-3</text>
<text x="165.7" y="140.3">J1</text>
<text x="66.4" y="146.1">J3</text>
<text x="117" y="148.1">U3</text>
<text x="197.1" y="147.9">C1</text>
<text x="197.1" y="149.8">104</text>
<text x="214.4" y="144.2">U4</text>
<text x="245.7" y="147.9">C2</text>
<text x="245.7" y="149.8">Comment: 104</text>
<text x="214.4" y="152">ASM1117-3.3</text>
<text x="66.4" y="161.7">CON_ARDUINO_A</text>
<text x="117" y="159.7">W25Q16BV</text>
<text x="165.7" y="159.7">CON_ARDUINO_DL</text>
<text x="251.4" y="177.2">3.5&quot; TFT Display Module</text>
<text x="234.6" y="186.5">B</text>
<text x="250.7" y="186.5">DM-TFT35-107</text>
<text x="286" y="186.5">1.0</text>
<text x="232.9" y="192.8">www.displaymodule.com</text>
<text x="257.2" y="192.8">2014/05/26</text>
<text x="278.6" y="192.8">1</text>
<text x="286.4" y="192.8">1</text>
</g>
<g font-size="1.7" fill="#262626">
<text x="56.9" y="39.1">VCC</text>
<text x="64.5" y="37.2">SD_CS</text>
<text x="64.5" y="39.1">MOSI</text>
<text x="115.1" y="41.1">T_X-</text>
<text x="150.1" y="39.1">TFT_CS</text>
<text x="64.5" y="43">CLK</text>
<text x="64.5" y="46.9">MISO</text>
<text x="115.1" y="43">T_Y+</text>
<text x="115.1" y="45">T_X+</text>
<text x="115.1" y="46.9">T_Y-</text>
<text x="181.5" y="45">VCC</text>
<text x="97.8" y="52.8">VCC</text>
<text x="113.2" y="52.8">MISO</text>
<text x="220.2" y="48.9">LEDA1</text>
<text x="113.2" y="54.7">TFT_RST</text>
<text x="113.2" y="56.6">CLK</text>
<text x="113.2" y="58.6">MOSI</text>
<text x="93.9" y="60.5">VCC</text>
<text x="113.2" y="60.5">TFT_D/C</text>
<text x="171" y="60.2" transform="rotate(-90 171 60.2)">BL_EN</text>
<text x="173.3" y="62.5">BL_EN</text>
<text x="220.2" y="62.5">LEDK2</text>
<text x="113.2" y="70.3">LEDK2</text>
<text x="172.1" y="66.8" transform="rotate(90 172.1 66.8)">TFT_BL</text>
<text x="62.5" y="72.2">MOSI_5V</text>
<text x="62.5" y="74.2">CLK_5V</text>
<text x="62.5" y="76.1">TFT_D/C_5V4</text>
<text x="95.6" y="72.2">MOSI</text>
<text x="95.6" y="74.2">CLK</text>
<text x="95.6" y="76.1">TFT_D/C</text>
<text x="62.5" y="80">SD_CS_5V 6</text>
<text x="62.5" y="78">TFT_CS_5V 5</text>
<text x="62.5" y="81.9">T_CS_5V</text>
<text x="62.5" y="83.9">F_CS_5V</text>
<text x="95.6" y="80">SD_CS</text>
<text x="95.6" y="78">TFT_CS</text>
<text x="95.6" y="81.9">T_CS</text>
<text x="95.6" y="83.9">F_CS</text>
<text x="111.2" y="78">LEDA1</text>
<text x="158.3" y="82.9">VCC</text>
<text x="62.5" y="85.8">RESET</text>
<text x="95.6" y="85.8">TFT_RST</text>
<text x="117.2" y="93.6">VCC</text>
<text x="105.4" y="113.1">T_X+</text>
<text x="109.5" y="109.2">VCC</text>
<text x="136.5" y="111.1">CLK</text>
<text x="136.5" y="113.1">T_CS</text>
<text x="177.4" y="113.1">SD_CS_5V</text>
<text x="196.9" y="111.1">MISO</text>
<text x="196.9" y="113.1">CLK_5V</text>
<text x="222.2" y="113.1">MOSI_5V</text>
<text x="80.1" y="116.9">RESET</text>
<text x="105.4" y="115">T_Y+</text>
<text x="105.4" y="118.9">T_X-</text>
<text x="136.5" y="115">MOSI</text>
<text x="177.4" y="115">TFT_D/C_5V</text>
<text x="177.4" y="116.9">TFT_CS_5V</text>
<text x="80.1" y="120.8">VDD5</text>
<text x="105.4" y="122.8">T_Y-</text>
<text x="136.5" y="122.8">MISO</text>
<text x="136.5" y="124.7">T_IRQ</text>
<text x="154.2" y="122.8">VCC</text>
<text x="224.1" y="124.7">CLK_5V</text>
<text x="177.4" y="128.6">SDA</text>
<text x="177.4" y="130.6">SCL</text>
<text x="224.1" y="128.6">MOSI_5V</text>
<text x="224.1" y="126.7">MISO</text>
<text x="192.7" y="142.2">VDD5</text>
<text x="241.8" y="142.2">VCC</text>
<text x="175.4" y="146.1">T_IRQ</text>
<text x="175.4" y="148.1">TFT_BL</text>
<text x="204.6" y="146.1">VDD5</text>
<text x="204.6" y="148.1">GND</text>
<text x="230" y="144.2">VCC</text>
<text x="80.1" y="155.8">SDA</text>
<text x="107.3" y="150">F_CS</text>
<text x="107.3" y="152">MISO</text>
<text x="134.6" y="153.9">CLK</text>
<text x="134.6" y="155.8">MOSI</text>
<text x="136.9" y="151">VCC</text>
<text x="175.4" y="150">T_CS_5V</text>
<text x="175.4" y="153.9">F_CS_5V</text>
<text x="80.1" y="157.8">SCL</text>
</g>
<text font-size="1.4" fill="#1c1c1c" x="83.6" y="109">SHIELD</text>
</svg>
